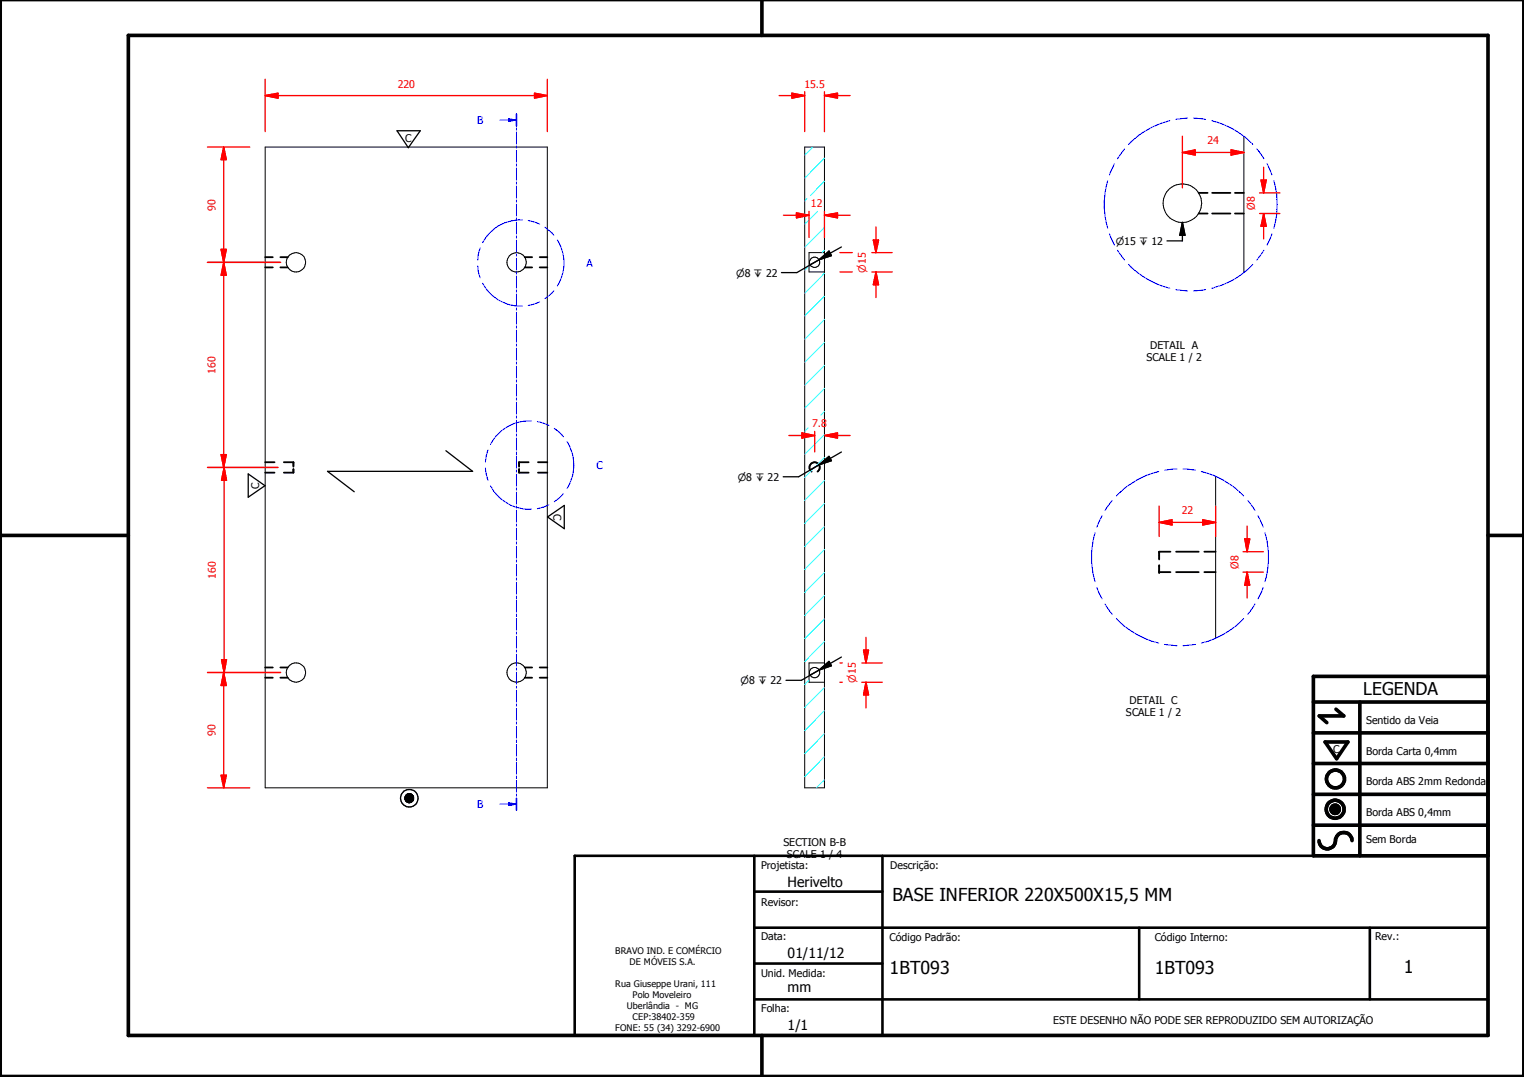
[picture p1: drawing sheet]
<svg xmlns="http://www.w3.org/2000/svg" width="297mm" height="210mm" viewBox="0 0 297 210" stroke-linecap="round" stroke-linejoin="round" font-family="sans-serif">
<g fill="none" stroke="#000" stroke-width=".35">
<path d="M233.6 37.6h1.8M236.3 37.6h3.5M240.7 37.6h1.7M51.7 50.1h1.5M51.7 52.1h1.5M54.6 50.1h1.5M54.6 52.1h1.5M102.3 50.1h1.4M102.3 52.1h1.4M105.2 50.1h1.5M105.2 52.1h1.5M233.6 41.6h1.8"/>
<path d="M236.3 41.6h3.5M240.7 41.6h1.7M51.7 90.1h1.8M51.7 92.1h1.8M55.3 90.1h1.9v.7M57.2 91.4v.7h-1.9M101.2 91.4v.7h1.8M103 90.1h-1.8v.7M104.9 90.1h1.8M104.9 92.1h1.8M158.2 91.9a1 1 0 0 1-.2-1.5 1 1 0 0 1 1.5 0 1 1 0 0 1-.2 1.5M225.9 110.2v1.3h2.2"/>
<path d="M228.1 107.5h-2.2v1.3M229.2 107.5h4.4M229.2 111.5h4.4M234.7 107.5h2.2M234.7 111.5h2.2M51.7 130.1h1.5M51.7 132.1h1.5M54.6 130.1h1.5M54.6 132.1h1.5M102.3 130.1h1.4M102.3 132.1h1.4M105.2 130.1h1.5"/>
<path d="M105.2 132.1h1.5"/>
</g>
<g fill="#000">
<circle cx="57.2" cy="90.8" r=".18"/>
<circle cx="57.2" cy="91.4" r=".18"/>
<circle cx="101.2" cy="90.8" r=".18"/>
<circle cx="101.2" cy="91.4" r=".18"/>
<circle cx="225.9" cy="108.8" r=".18"/>
<circle cx="225.9" cy="110.2" r=".18"/>
<circle cx="225.9" cy="111.5" r=".18"/>
</g>
<g fill="none" stroke="#000" stroke-width=".19">
<path d="M51.7 28.7h55v124.8h-55zM156.8 28.7h3.9v124.8h-3.9zM242.4 26.6v26.5M160.7 49.2h-3v3.8h3M236.9 92.8v31.6M160.7 129.2h-3v3.8h3M78.9 155.5l1.7 .1zM78.9 155.6l1.7 .1zM78.9 155.7h1.7zM78.9 155.7l1.7 .1zM78.9 155.8h1.7zM78.9 155.8l1.7 .1z"/>
<path d="M78.9 155.4l1.7 .1zM78.9 155.3l1.7 .1zM79 155.9h1.6zM79 155.9l1.5 .1zM79 156h1.5zM79 156l1.5 .1zM79 155.2l1.6 .1h-1.7zM79 155.2h1.6v.1zM79 155.2h1.6zM79.1 156.1h1.4zM79.1 156.1h1.3zM79.1 155.1l1.4 .1z"/>
<path d="M79.1 155.1h1.4zM79.2 156.1h1.2zM79.2 156.1l1.1 .1zM79.2 155l1.3 .1zM79.2 156.2h1.1zM79.2 156.2l1.1 .1zM79.2 154.9l1.2 .1zM79.2 154.9h1.1zM79.3 156.3h1zM79.3 156.3h.9zM79.3 154.9h1zM79.3 156.3h.8z"/>
<path d="M79.3 154.8l1 .1zM79.3 154.8h.9zM79.4 156.3h.7zM79.4 156.3l.6 .1zM79.4 154.8h.8zM79.4 154.8h.7zM79.5 156.4h.5zM79.5 154.8h.6zM79.6 156.4h.4zM79.6 156.4h.2zM79.6 154.7l.4 .1zM79.6 154.7h.4z"/>
<path d="M79.7 156.4h.1zM79.7 154.7h.3zM79.7 154.7h.1zM259.4 157.6l1.6 .1zM259.4 157.7l1.6 .1zM259.4 157.8l1.6 .1zM259.4 157.9h1.6v.1zM259.4 157.9l1.6 .1h-1.5zM259.4 157.6h1.6zM259.5 158h1.5zM259.5 158l1.4 .1zM259.5 157.5l1.5 .1z"/>
<path d="M259.5 158.1h1.4zM259.5 157.4l1.5 .1zM259.5 158.1l1.4 .1zM259.5 157.3l1.4 .1zM259.6 158.2h1.3zM259.6 158.2h1.2zM259.6 157.2l1.3 .1zM259.6 158.2l1.2 .1zM259.6 157.2h1.3zM259.7 158.3h1.1zM259.7 158.3l1 .1zM259.7 157.1l1.1 .1z"/>
<path d="M259.7 157.1h1.1zM259.8 158.4h.9zM259.8 158.4h.8zM259.8 157.1h1zM259.8 157.1h.9zM259.8 158.4l.8 .1zM259.8 157l.9 .1zM259.8 157h.8zM259.9 158.5h.7zM259.9 158.5h.6zM259.9 157h.7zM260 158.5h.5z"/>
<path d="M260 158.5h.4zM260 157h.6zM260.1 158.5h.3zM260.1 158.5h.2zM260.1 156.9l.4 .1zM260.1 156.9h.3zM260.1 156.9h.2z"/>
<circle cx="230.5" cy="39.6" r="3.7"/>
<circle cx="57.7" cy="51.1" r="1.88"/>
<circle cx="100.7" cy="51.1" r="1.88"/>
<circle cx="158.8" cy="51.1" r="1"/>
<circle cx="57.7" cy="131.1" r="1.88"/>
<circle cx="100.7" cy="131.1" r="1.88"/>
<circle cx="158.8" cy="131.1" r="1"/>
</g>
<g fill="#000">
<path d="M78.9 155.4l1.7 .1zM78.9 155.3l1.7 .1zM79 155.2l1.6 .1h-1.7zM79 155.2h1.6v.1zM79 155.2h1.6zM79.1 155.1l1.4 .1zM79.1 155.1h1.4zM79.2 155l1.3 .1zM79.2 154.9l1.2 .1zM79.2 154.9h1.1zM79.3 154.9h1zM79.3 154.8l1 .1z"/>
<path d="M79.3 154.8h.9zM79.4 154.8h.8zM79.4 154.8h.7zM79.5 154.8h.6zM79.6 154.7l.4 .1zM79.6 154.7h.4zM79.7 154.7h.3zM79.7 154.7h.1zM79.6 156.4h.2zM79.7 156.4h.1zM79.5 156.4h.5zM79.6 156.4h.4z"/>
<path d="M79.4 156.3l.6 .1zM79.3 156.3h.8zM79.4 156.3h.7zM79.3 156.3h.9zM79.2 156.2l1.1 .1zM79.3 156.3h1zM79.2 156.1l1.1 .1zM79.2 156.2h1.1zM79.1 156.1h1.3zM79.2 156.1h1.2zM79 156l1.5 .1zM79.1 156.1h1.4z"/>
<path d="M79 155.9l1.5 .1zM79 156h1.5zM78.9 155.8l1.7 .1zM79 155.9h1.6zM78.9 155.5l1.7 .1zM78.9 155.6l1.7 .1zM78.9 155.7h1.7zM78.9 155.7l1.7 .1zM78.9 155.8h1.7zM259.4 157.6h1.6zM259.5 157.5l1.5 .1zM259.5 157.4l1.5 .1z"/>
<path d="M259.5 157.3l1.4 .1zM259.6 157.2l1.3 .1zM259.6 157.2h1.3zM259.7 157.1l1.1 .1zM259.7 157.1h1.1zM259.8 157.1h1zM259.8 157.1h.9zM259.8 157l.9 .1zM259.8 157h.8zM259.9 157h.7zM260 157h.6zM260.1 156.9l.4 .1z"/>
<path d="M260.1 156.9h.3zM260.1 156.9h.2zM260.1 158.5h.2zM260 158.5h.4zM260.1 158.5h.3zM259.9 158.5h.6zM260 158.5h.5zM259.8 158.4l.8 .1zM259.9 158.5h.7zM259.8 158.4h.8zM259.7 158.3l1 .1zM259.8 158.4h.9z"/>
<path d="M259.6 158.2l1.2 .1zM259.7 158.3h1.1zM259.6 158.2h1.2zM259.5 158.1l1.4 .1zM259.6 158.2h1.3zM259.5 158l1.4 .1zM259.5 158.1h1.4zM259.4 157.9l1.6 .1h-1.5zM259.5 158h1.5zM259.4 157.6l1.6 .1zM259.4 157.7l1.6 .1zM259.4 157.8l1.6 .1z"/>
<path d="M259.4 157.9h1.6v.1z"/>
</g>
<g fill="none" stroke="#000" stroke-width=".71">
<path d="M148.5 0v6.9M297 -.1v209.9h-297v-209.9M25 6.9h265v194.9h-265zM0 104.4h25M290 104.4h7M256 136.8h34M260.4 138.2l1.5 1.3h-4.8l1.5 1.3M265 136.8v30M290 131.8h-34v35h34M256 154.8h34M256 148.8h34M256 142.8h34"/>
<path d="M258.3 144.6h4.4l-2.2 3.3zM256 160.8h34M257.1 163.8a1.62 1.62 0 0 0 1.8 1.6 1.62 1.62 0 0 0 1.4-1.9 1.63 1.63 0 0 1 1.7-1.2 1.63 1.63 0 0 1 1.5 1.5M148.5 201.8v8"/>
<circle cx="260.2" cy="157.7" r="1.76"/>
<circle cx="260.2" cy="157.7" r=".82"/>
<circle cx="260.3" cy="151.8" r="1.76"/>
</g>
<path d="M112 166.8h178v35h-178zM147 173.8h25M147 166.8v35M172 166.8v35M147 194.8h143M147 180.8h143M147 187.8h25M222 180.8v14M267 180.8v14" fill="none" stroke="#000" stroke-width=".51"/>
<g fill="none" stroke="#00f" stroke-width=".19">
<path d="M99.2 23.4h1.5M100.7 22.2v2.4M100.7 24.9v.5M100.7 25.7v2.4M100.7 28.4v.5M100.7 29.3v2.3M100.7 31.9v.5M100.7 32.8v2.3M100.7 35.5v.4M100.7 36.3v2.3M100.7 39v.4M100.7 39.8v2.3"/>
<path d="M100.7 42.5v.4M100.7 43.3v2.3M100.7 46v.4M100.7 46.8v2.3M100.7 49.5v.5M100.7 50.3v2.3M100.7 53v.4M100.7 53.8v2.3M100.7 56.5v.5M100.7 57.3v2.3M100.7 60v.5M100.7 60.9v2.3"/>
<path d="M100.7 63.5v.5M100.7 64.3v2.4M100.7 67.1v.4M100.7 67.9v2.3M100.7 70.6v.4M100.7 71.4v2.3M100.7 74v.5M100.7 74.9v2.3M100.7 77.6v.4M100.7 78.4v2.3M100.7 81.1v.4M100.7 81.9v2.3"/>
<path d="M100.7 84.6v.4M100.7 85.4v2.3M100.7 88.1v.5M100.7 88.9v2.3M100.7 91.6v.4M100.7 92.4v2.3M100.7 95.1v.4M100.7 95.9v2.4M100.7 98.6v.5M100.7 99.4v2.4M100.7 102.2v.4M100.7 103v2.2"/>
<path d="M100.7 105.6v.5M100.7 106.5v2.3M100.7 109.1v.5M100.7 110v2.3M100.7 112.6v.5M100.7 113.5v2.3M100.7 116.2v.4M100.7 117v2.3M100.7 119.7v.4M100.7 120.5v2.3M100.7 123.2v.4M100.7 124v2.3"/>
<path d="M100.7 126.7v.4M100.7 127.5v2.3M100.7 130.2v.4M100.7 131v2.3M100.7 133.7v.5M100.7 134.5v2.3M100.7 137.2v.5M100.7 138v2.4M100.7 140.7v.5M100.7 141.6v2.2M100.7 144.2v.5M100.7 145.1v2.3"/>
<path d="M100.7 147.7v.5M100.7 148.5v2.4M100.7 151.3v.4M100.7 152.1v2.3M100.7 154.8v.4M100.7 155.6v2.3"/>
</g>
<path d="M100.7 22.2v2.4M100.7 155.6v2.3" fill="none" stroke="#00f" stroke-width=".3"/>
<path d="M99.2 23.2l1.5 .2-1.5 .2z" fill="#00f"/>
<path d="M97.4 23.4h1.8M99.2 23.2l1.5 .2-1.5 .2zM99.2 156.7h1.5" fill="none" stroke="#00f" stroke-width=".19"/>
<path d="M99.2 156.5l1.5 .2-1.5 .3z" fill="#00f"/>
<g fill="none" stroke="#00f" stroke-width=".19">
<path d="M93.1 51.9l.1 .8 .4 1.4M93.6 48.3l-.4 1.5-.1 .9M94.1 55.2a8.3 8.3 0 0 0 7.7 4.4M101.8 42.8a8.3 8.3 0 0 0-7.7 4.5M103 43l2.2 .7M105.2 58.8l-2.2 .7M106.2 44.3l1.7 1.5M107.9 56.7l-1.7 1.5M108.6 46.8a8.3 8.3 0 0 1 0 8.9M94.6 91.2l.5 2.4M95.1 87.7l-.5 2.3M95.6 94.7a8.7 8.7 0 0 0 7.9 4.5"/>
<path d="M103.5 82a8.6 8.6 0 0 0-7.9 4.6M104.7 82.2l2.3 .7M107 98.4l-2.3 .7M108 83.5l1 .7 .8 .9M109.8 96.2l-.8 .9-1 .7M110.5 86.1a8.6 8.6 0 0 1 0 9.1M97.4 156.7h1.8M99.2 156.5l1.5 .2-1.5 .3z"/>
</g>
<g fill="none" stroke="#0ff" stroke-width=".19">
<path d="M157.3 38.7l-.5 .5M158.4 28.7l-1.6 1.5M160.7 30.8l-3.9 3.9M160.7 35.3l-2.7 2.8M157.7 51.8l-.9 .9M159.3 41.2l-2.5 2.5M160.7 57.7l-3.9 3.9M160.7 53.3l-3.9 3.8M160.7 48.8l-.5 .4M160.7 44.3l-3.9 3.9M160.7 75.7l-3.9 3.8M160.7 71.2l-3.9 3.9"/>
<path d="M160.7 66.7l-3.9 3.9M160.7 62.2l-3.9 3.9M157.5 83.4l-.7 .7M160.7 98.1l-3.9 3.9M160.7 93.6l-3.9 3.9M160.7 89.2l-3.9 3.8M160.7 84.7l-3.9 3.9M160.7 80.2l-.7 .7M160.7 116.1l-3.9 3.9M160.7 111.6l-3.9 3.9M160.7 107.1l-3.9 3.9M160.7 102.7l-3.9 3.8"/>
<path d="M157.7 132.5l-.9 .9M160.7 138.5l-3.9 3.9M160.7 134l-3.9 3.9M160.7 125.1l-3.9 3.8M160.7 120.6l-3.9 3.9M160.7 152l-1.6 1.5M160.7 147.5l-3.9 3.9M160.7 143l-3.9 3.9"/>
</g>
<path d="M51.7 18.6h2.5" fill="none" stroke="#f00" stroke-width=".25"/>
<path d="M51.7 18.6l2.5-.4v.9z" fill="#f00"/>
<path d="M51.7 18.6l2.5-.4v.9zM104.2 18.6h2.5" fill="none" stroke="#f00" stroke-width=".25"/>
<path d="M104.2 18.2l2.5 .4-2.5 .5z" fill="#f00"/>
<path d="M51.7 15.5v10.2M54.2 18.6h50M104.2 18.2l2.5 .4-2.5 .5zM106.7 15.5v10.2M43.6 28.7v2.4" fill="none" stroke="#f00" stroke-width=".25"/>
<path d="M43.6 28.7l.5 2.4h-1z" fill="#f00"/>
<path d="M43.6 28.7l.5 2.4h-1zM43.6 48.6v2.5" fill="none" stroke="#f00" stroke-width=".25"/>
<path d="M43.1 48.6h1l-.5 2.5z" fill="#f00"/>
<path d="M40.4 28.7h8.3M43.6 31.1v17.5M40.4 51.1h14.3M43.1 48.6h1l-.5 2.5zM43.6 51.1v2.5" fill="none" stroke="#f00" stroke-width=".25"/>
<path d="M43.6 51.1l.5 2.5h-1z" fill="#f00"/>
<path d="M43.6 51.1l.5 2.5h-1zM43.6 88.6v2.5" fill="none" stroke="#f00" stroke-width=".25"/>
<path d="M43.1 88.6h1l-.5 2.5z" fill="#f00"/>
<path d="M40.4 51.1h14.3M43.6 53.6v35M40.4 91.1h13.8M43.1 88.6h1l-.5 2.5zM43.7 128.6v2.5" fill="none" stroke="#f00" stroke-width=".25"/>
<path d="M43.2 128.6h1l-.5 2.5z" fill="#f00"/>
<path d="M43.7 91.1v2.5M43.2 128.6h1l-.5 2.5z" fill="none" stroke="#f00" stroke-width=".25"/>
<path d="M43.7 91.1l.5 2.5h-1z" fill="#f00"/>
<path d="M40.5 91.1h13.7M43.7 91.1l.5 2.5h-1zM43.7 93.6v35M40.5 131.1h14.2M43.6 151.1v2.4" fill="none" stroke="#f00" stroke-width=".25"/>
<path d="M43.1 151.1h1l-.5 2.4z" fill="#f00"/>
<path d="M43.6 131.1v2.5M43.1 151.1h1l-.5 2.4z" fill="none" stroke="#f00" stroke-width=".25"/>
<path d="M43.6 131.1l.5 2.5h-1z" fill="#f00"/>
<path d="M160.7 18.6h2.5M40.4 131.1h14.3M43.6 131.1l.5 2.5h-1zM43.6 133.6v17.5M40.4 153.5h8.3" fill="none" stroke="#f00" stroke-width=".25"/>
<path d="M160.7 18.6l2.5-.4v.9z" fill="#f00"/>
<path d="M154.3 18.6h2.5M160.7 18.6l2.5-.4v.9z" fill="none" stroke="#f00" stroke-width=".25"/>
<path d="M154.3 18.2l2.5 .4-2.5 .5z" fill="#f00"/>
<path d="M151.8 18.6h2.5M154.3 18.2l2.5 .4-2.5 .5zM156.8 17.9v7.8M160.7 17.9v7.8M163.2 18.6h2.5M155.2 42h2.5" fill="none" stroke="#f00" stroke-width=".25"/>
<path d="M155.2 41.5l2.5 .5-2.5 .5z" fill="#f00"/>
<path d="M155.2 41.5l2.5 .5-2.5 .5zM160.7 42h2.5" fill="none" stroke="#f00" stroke-width=".25"/>
<path d="M160.7 42l2.5-.5v1z" fill="#f00"/>
<path d="M152.7 42h2.5M157.7 41.2v5.1M160.7 42l2.5-.5v1zM160.7 41.2v5.1M163.2 42h2.5M156.3 84.9h2.5" fill="none" stroke="#f00" stroke-width=".25"/>
<path d="M156.3 84.4l2.5 .5-2.5 .5z" fill="#f00"/>
<path d="M156.3 84.4l2.5 .5-2.5 .5zM160.7 84.9h2.5" fill="none" stroke="#f00" stroke-width=".25"/>
<path d="M160.7 84.9l2.5-.5v1z" fill="#f00"/>
<path d="M153.8 84.9h2.5M158.8 84.1v4M160.7 84.9l2.5-.5v1zM163.2 84.9h2.5M168.8 133v2.4" fill="none" stroke="#f00" stroke-width=".25"/>
<path d="M159.6 50.6l2-1.7 .4 .9zM159.6 50.6l-1.7 1M159.6 50.6l-4.3 2.5h-3M164 48.1l-4.4 2.5M159.6 90.6l2-1.7 .4 .9zM159.6 90.6l-3.9 2.3h-3M164 88.1l-4.4 2.5M159.6 130.6l2-1.7 .4 .9zM159.6 130.6l-1.7 1M159.6 130.6l-3.4 2h-3M164 128.1l-4.4 2.5" fill="none" stroke="#000" stroke-width=".25"/>
<path d="M159.6 50.6l2-1.7 .4 .9zM159.6 90.6l2-1.7 .4 .9zM159.6 130.6l2-1.7 .4 .9z" fill="#000"/>
<path d="M168.8 133l.5 2.4h-1z" fill="#f00"/>
<path d="M168.8 133l.5 2.4h-1zM168.8 126.7v2.5" fill="none" stroke="#f00" stroke-width=".25"/>
<path d="M168.3 126.7h1l-.5 2.5z" fill="#f00"/>
<path d="M170.7 53v2.5M163.7 129.2h.5M163.7 133h.5M168 129.2h4M168 133h4M168.3 126.7h1l-.5 2.5zM168.8 124.2v2.5M168.8 135.4v2.6" fill="none" stroke="#f00" stroke-width=".25"/>
<path d="M170.7 53l.5 2.5h-1z" fill="#f00"/>
<path d="M170.7 53l.5 2.5h-1zM170.7 46.8v2.4" fill="none" stroke="#f00" stroke-width=".25"/>
<path d="M170.2 46.8h1l-.5 2.4z" fill="#f00"/>
<path d="M230.5 29.7h2.5M163.7 49.2h2.4M163.7 53h2.4M169.9 49.2h4M169.9 53h4M170.2 46.8h1l-.5 2.4zM170.7 44.2v2.6M170.7 55.5v2.5" fill="none" stroke="#f00" stroke-width=".25"/>
<g fill="none" stroke="#00f" stroke-width=".19">
<path d="M215.9 35.2a16 16 0 0 0 0 9.3M217.2 31.9l-1 2.2M219.2 29l-1.4 1.9M228 23.5a16.9 16.9 0 0 0-8 4.7M231.5 23l-2.4 .3M232.7 23l2.3 .3M236.2 23.5a16.8 16.8 0 0 1 8 4.7M245 29l1.3 1.9M247 31.9l.9 2.2M248.3 35.2a17.2 17.2 0 0 1 0 9.3M216.2 45.6l1 2.2M217.8 48.8l1.4 1.9"/>
<path d="M220 51.5a16.7 16.7 0 0 0 8 4.7M229.1 56.4l2.4 .3M235 56.4l-2.3 .3M244.2 51.5a15.8 15.8 0 0 1-8 4.7M246.3 48.8l-1.3 1.9M247.9 45.6l-.9 2.2"/>
</g>
<path d="M230.5 29.7l2.5-.5v1z" fill="#f00"/>
<path d="M230.5 29.7l2.5-.5v1zM239.9 29.7h2.5" fill="none" stroke="#f00" stroke-width=".25"/>
<path d="M239.9 29.2l2.5 .5-2.5 .5z" fill="#f00"/>
<path d="M230.5 26.5v10.1M233 29.7h6.9M239.9 29.2l2.5 .5-2.5 .5zM246.3 41.6v2.5" fill="none" stroke="#f00" stroke-width=".25"/>
<path d="M230.5 43.3l.5 2.5h-1zM230.5 43.3v3.6h-3" fill="none" stroke="#000" stroke-width=".25"/>
<path d="M230.5 43.3l.5 2.5h-1z" fill="#000"/>
<path d="M246.3 41.6l.5 2.5h-1z" fill="#f00"/>
<path d="M246.3 35.1v2.5M246.3 41.6l.5 2.5h-1z" fill="none" stroke="#f00" stroke-width=".25"/>
<path d="M245.8 35.1h1l-.5 2.5z" fill="#f00"/>
<path d="M245.5 37.6h4M245.8 35.1h1l-.5 2.5zM246.3 32.6v2.5M245.5 41.6h4M246.3 44.1v2.5M225.9 101.8h2.5" fill="none" stroke="#f00" stroke-width=".25"/>
<g fill="none" stroke="#00f" stroke-width=".19">
<path d="M216.8 97.5l-1.4 2M217.6 96.6h.1M225.8 91.9a16.6 16.6 0 0 0-8.2 4.7M229.4 91.4l-2.4 .3M230.6 91.4l2.4 .3M234.1 91.9a16.6 16.6 0 0 1 8.3 4.7M243.2 97.5l1.4 2M213.4 103.8a16.3 16.3 0 0 0 0 9.6M213.8 114.5l1 2.2M214.8 100.5l-1 2.2M215.4 117.7l1.4 2M244.6 117.7l-1.4 2"/>
<path d="M245.2 100.5l1 2.2M246.2 114.5l-1 2.2M246.5 103.8a16.3 16.3 0 0 1 0 9.6M217.6 120.6h.1M217.6 120.6a17.2 17.2 0 0 0 8.2 4.7M227 125.6l2.4 .3M233 125.6l-2.4 .3M242.4 120.6a17.8 17.8 0 0 1-8.3 4.7"/>
</g>
<path d="M225.9 101.8l2.5-.5v1z" fill="#f00"/>
<path d="M225.9 101.8l2.5-.5v1zM234.4 101.8h2.5" fill="none" stroke="#f00" stroke-width=".25"/>
<path d="M234.4 101.3l2.5 .5-2.5 .5z" fill="#f00"/>
<path d="M225.9 98.6v6M236.9 98.6v6M228.4 101.8h6M234.4 101.3l2.5 .5-2.5 .5zM243.1 111.5v2.5" fill="none" stroke="#f00" stroke-width=".25"/>
<path d="M243.1 111.5l.5 2.5h-1z" fill="#f00"/>
<path d="M243.1 111.5l.5 2.5h-1zM243.1 105v2.5" fill="none" stroke="#f00" stroke-width=".25"/>
<path d="M242.6 105h1l-.5 2.5z" fill="#f00"/>
<path d="M242.3 111.5h3.9M242.3 107.5h3.9M242.6 105h1l-.5 2.5zM243.1 102.5v2.5M243.1 114v2.5" fill="none" stroke="#f00" stroke-width=".25"/>
<g fill="none" stroke="#000" stroke-width=".25">
<path d="M77.4 25.5h4.5l-2.3 3.3zM48.4 92.4l3.2 2.3-3.2 2.2zM86.9 87.8l5.2 4.1h-28.3l5.2 3.9M106.7 100.8l3.3-2.3v4.5z"/>
<circle cx="79.7" cy="155.6" r="1.72"/>
<circle cx="79.8" cy="155.5" r=".86"/>
</g>
<g font-size="3.5">
<text x="173.9" y="175.7">BASE INFERIOR 220X500X15,5 MM</text>
<text x="173.4" y="189.7">1BT093</text>
<text x="225.1" y="189.7">1BT093</text>
<text x="273.6" y="189.7">1</text>
</g>
<text font-size="3.4" x="265.7" y="135.4">LEGENDA</text>
<g font-size="2.7">
<text x="153.5" y="172.8">Herivelto</text>
<text x="153.5" y="186.6">01/11/12</text>
<text x="153.5" y="193.4">mm</text>
<text x="153.5" y="200.8">1/1</text>
</g>
<g font-size="2.1" fill="#f00">
<text x="77.6" y="17.1">220</text>
<text x="156.8" y="17.1">15.5</text>
<text x="235.3" y="28.2">24</text>
<text x="42" y="41.1" transform="rotate(-90 42 41.1)">90</text>
<text x="158.1" y="40.4">12</text>
<text x="244.6" y="40.9" transform="rotate(-90 244.6 40.9)">Ø8</text>
<text x="42" y="72.8" transform="rotate(-90 42 72.8)">160</text>
<text x="158.3" y="83.3">7.8</text>
<text x="230.3" y="100.2">22</text>
<text x="42.1" y="112.8" transform="rotate(-90 42.1 112.8)">160</text>
<text x="241.4" y="110.8" transform="rotate(-90 241.4 110.8)">Ø8</text>
<text x="42" y="143.5" transform="rotate(-90 42 143.5)">90</text>
</g>
<g font-size="2.1">
<text x="79" y="27.7">C</text>
<text x="223.5" y="70.4">SCALE 1 / 2</text>
<text x="224.2" y="67.9">DETAIL A</text>
<text x="50.5" y="95.3" transform="rotate(-90 50.5 95.3)">C</text>
<text x="107.9" y="100.1" transform="rotate(90 107.9 100.1)">C</text>
<text x="220.2" y="137.1">DETAIL C</text>
<text x="219.5" y="139.6">SCALE 1 / 2</text>
<text x="266.3" y="141.1">Sentido da Veia</text>
<text x="259.8" y="146.7">C</text>
<text x="266.3" y="147.2">Borda Carta 0,4mm</text>
<text x="266.3" y="153.1">Borda ABS 2mm Redonda</text>
<text x="266.3" y="159">Borda ABS 0,4mm</text>
<text x="152.7" y="164.8">SECTION B-B</text>
<text x="153.4" y="167.3">SCALE 1 / 4</text>
<text x="266.3" y="164.4">Sem Borda</text>
<text x="148.4" y="169.3">Projetista:</text>
<text x="173.5" y="169.5">Descrição:</text>
<text x="148.4" y="176.6">Revisor:</text>
<text x="148.4" y="183.2">Data:</text>
<text x="173.4" y="183.3">Código Padrão:</text>
<text x="225.1" y="183.3">Código Interno:</text>
<text x="268" y="183.2">Rev.:</text>
<text x="148.4" y="190.5">Unid. Medida:</text>
<text x="148.4" y="197.2">Folha:</text>
<text x="205.3" y="199.5">ESTE DESENHO NÃO PODE SER REPRODUZIDO SEM AUTORIZAÇÃO</text>
</g>
<g font-size="2.1" fill="#00f">
<text x="93" y="24.2">B</text>
<text x="114.3" y="52">A</text>
<text x="116.2" y="91.4">C</text>
<text x="93" y="157.5">B</text>
</g>
<g font-size="1.9">
<text x="217.5" y="47.8">⌀15 ↧ 12</text>
<text x="143.5" y="53.9">⌀8 ↧ 22</text>
<text x="143.8" y="93.7">⌀8 ↧ 22</text>
<text x="144.4" y="133.3">⌀8 ↧ 22</text>
</g>
<g font-size="1.9" fill="#f00">
<text x="168.7" y="53.1" transform="rotate(-90 168.7 53.1)">⌀15</text>
<text x="166.8" y="133.1" transform="rotate(-90 166.8 133.1)">⌀15</text>
</g>
<g font-size="1.8">
<text x="119.9" y="186">BRAVO IND. E COMÉRCIO</text>
<text x="122.7" y="188.1">DE MÓVEIS S.A.</text>
<text x="119.9" y="192.4">Rua Giuseppe Urani, 111</text>
<text x="122.2" y="196.7">Uberlândia - MG</text>
<text x="123.3" y="194.6">Polo Moveleiro</text>
<text x="119.9" y="201">FONE: 55 (34) 3292-6900</text>
<text x="123.3" y="198.8">CEP:38402-359</text>
</g>
</svg>
